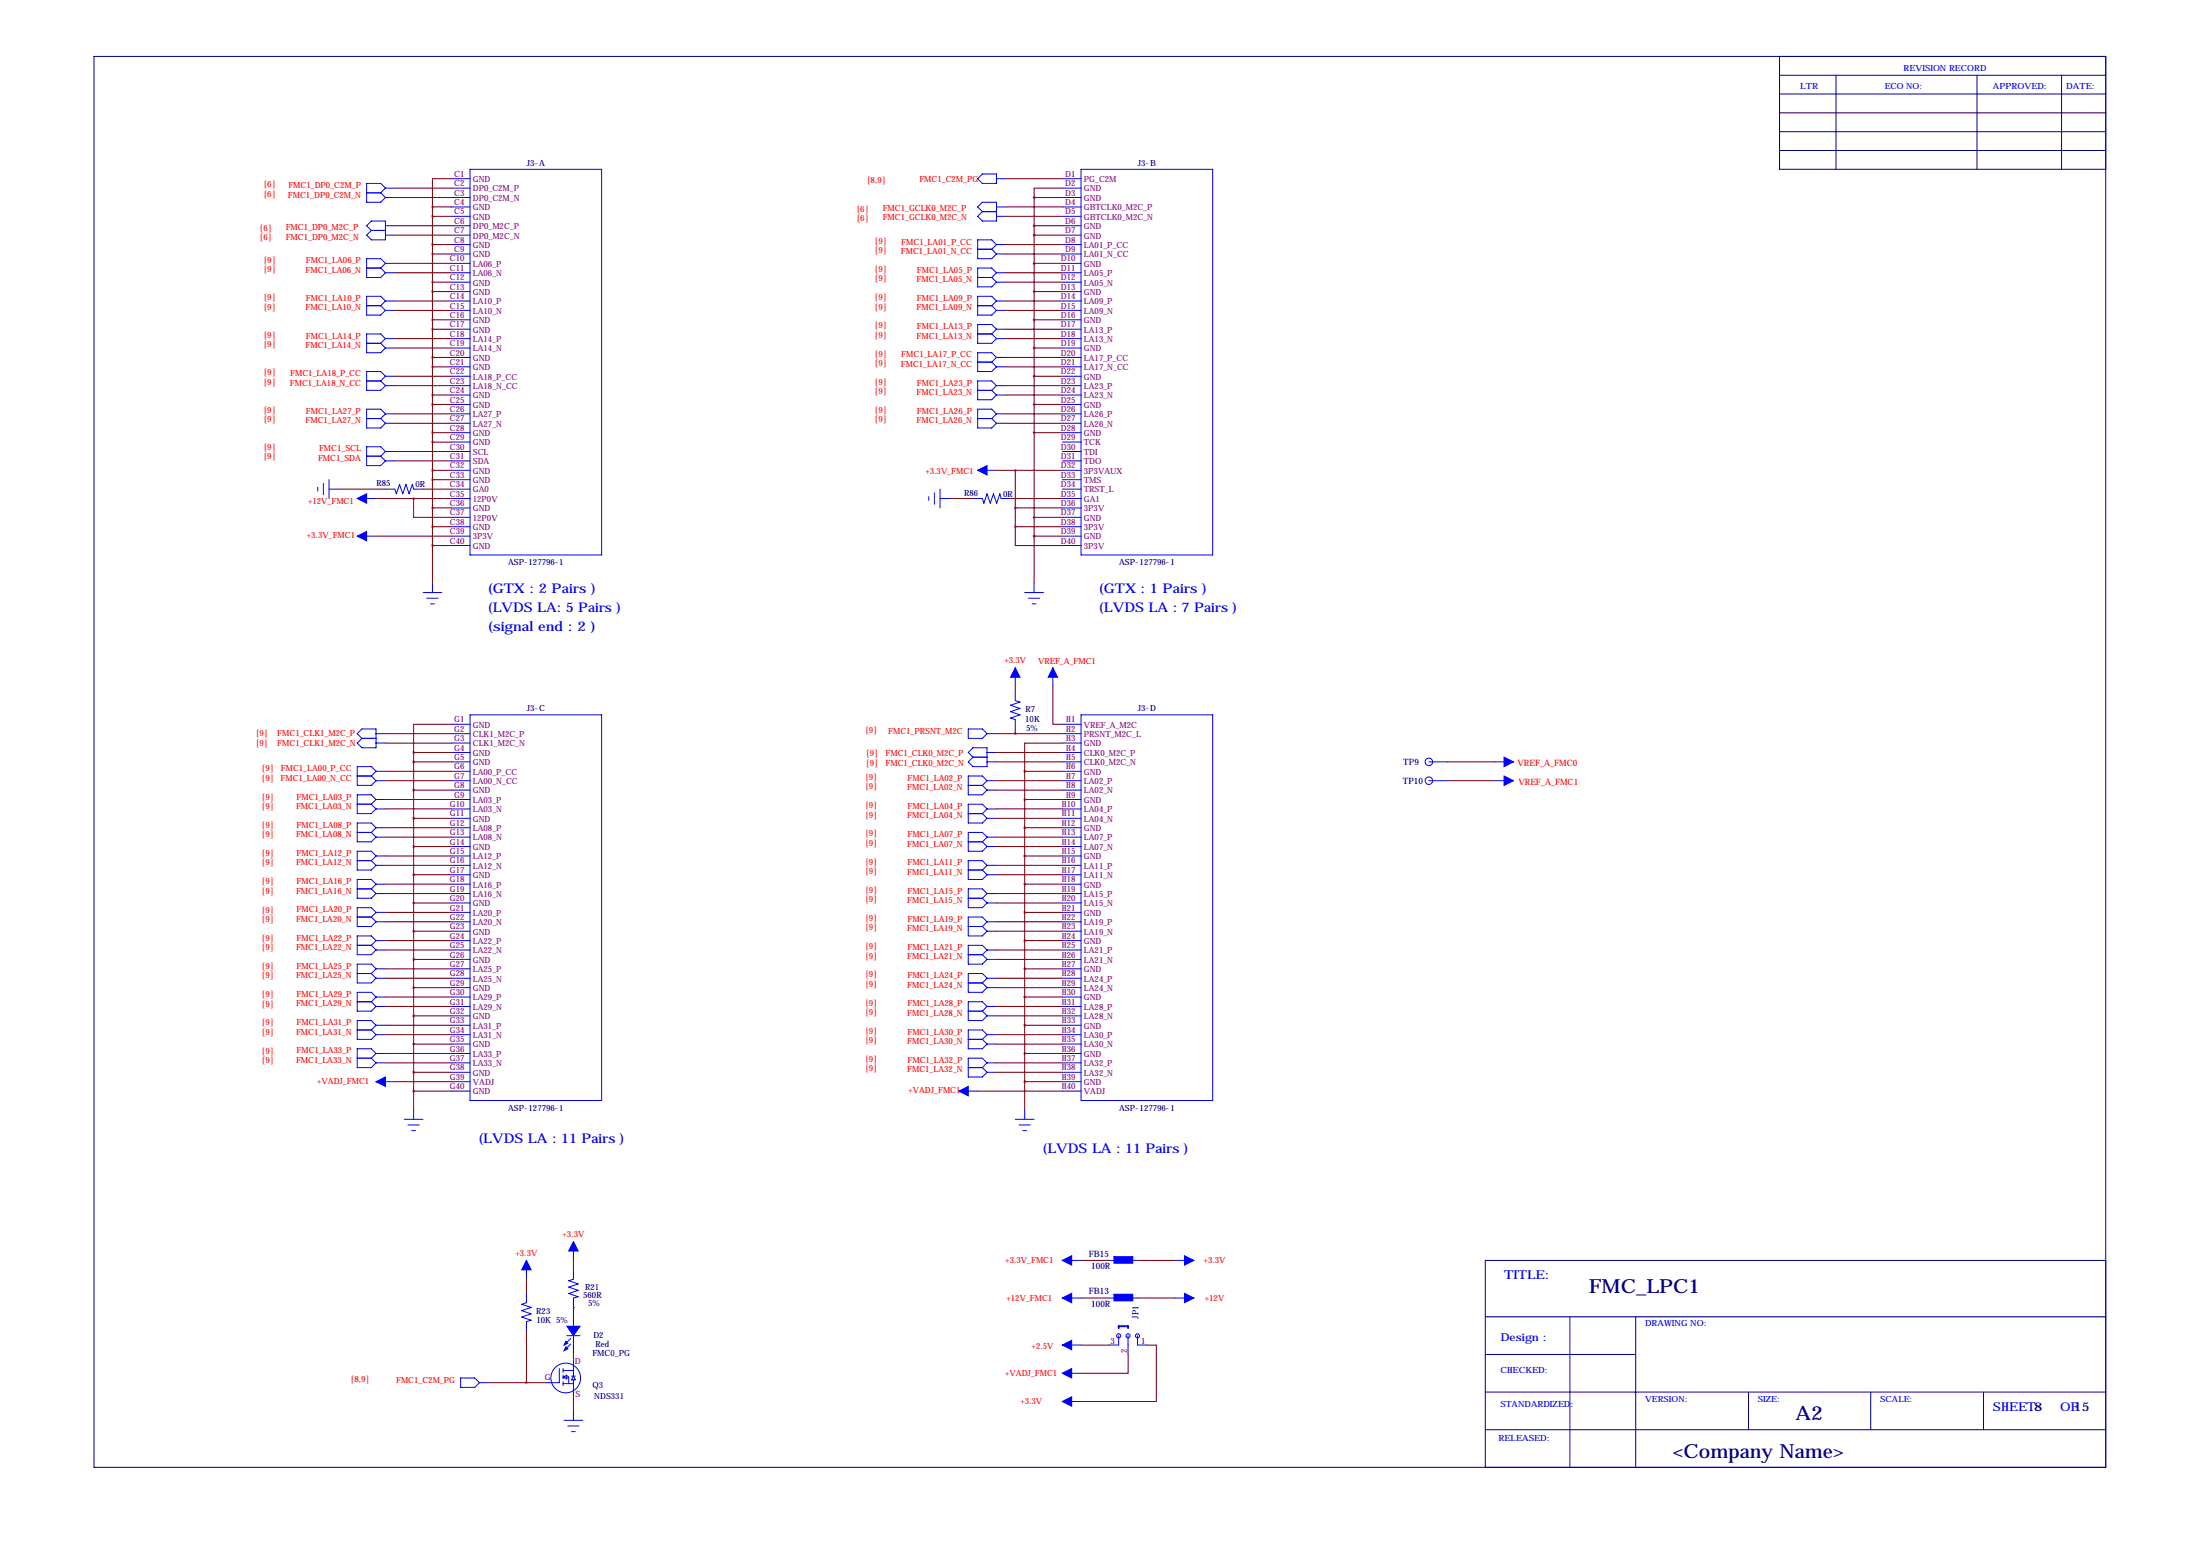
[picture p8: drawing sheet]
<svg xmlns="http://www.w3.org/2000/svg" width="594mm" height="419mm" viewBox="0 0 594 419" stroke-linecap="round" stroke-linejoin="round" font-family="sans-serif">
<g fill="none" stroke="#000080" stroke-width=".27">
<path d="M25.4 15.2h543.6v381h-543.6zM480.8 15.2v30.5h88.2M480.8 20.3h88.2M480.8 25.4h88.2M480.8 30.5h88.2M480.8 35.6h88.2M496.1 20.3v25.4M534.2 20.3v25.4M557 20.3v25.4M480.8 40.6h88.2M401.3 355.6h167.7M424.2 355.6v40.6"/>
<path d="M442 355.6v40.4M569 340.4h-167.7v55.8M401.3 375.9h167.7M401.3 365.8h40.4M472.4 375.9v10.2M505.5 375.9v10.2M535.9 375.9v10.2M401.3 386.1h167.7"/>
</g>
<g fill="none" stroke="#00f" stroke-width=".27">
<path d="M99.1 52.1h3.8M102.9 52.1l1.2 1.2M104.1 50.8h2.6M104.1 53.3h2.6M104.1 50.8l-1.2-1.3h-3.8v5.1h3.8l1.2-1.3M104.1 50.8l-1.2 1.3M121.9 48.3h5.1M121.9 50.8h5.1M121.9 53.3h5.1M121.9 55.9h5.1M121.9 58.4h5.1M127 45.7h35.6v104.2h-35.6z"/>
<path d="M264.2 55.9l1.2-1.3h3.8v5.1h-3.8l-1.2-1.3 1.2-1.3zM265.4 47h3.8v2.5h-3.8l-1.2-1.2zM265.4 57.1h3.8M269.2 48.3h2.6M269.2 55.9h2.6M269.2 58.4h2.6M287 48.3h5.1M287 50.8h5.1M287 53.3h5.1M287 55.9h5.1M287 58.4h5.1M292.1 45.7h35.6v104.2h-35.6z"/>
<path d="M99.1 61l1.2-1.3h3.8v5.1h-3.8l-1.2-1.3 1.2-1.3zM99.1 72.4h3.8M100.3 62.2h3.8M102.9 72.4l1.2 1.3M104.1 61h2.6M104.1 63.5h2.6M104.1 71.1h2.6M104.1 73.7h2.6M104.1 71.1l-1.2-1.2h-3.8v5h3.8l1.2-1.2M104.1 71.1l-1.2 1.3M121.9 61h5.1M121.9 63.5h5.1"/>
<path d="M121.9 66h5.1M121.9 68.6h5.1M121.9 71.1h5.1M121.9 73.7h5.1M121.9 76.2h5.1M121.9 78.7h5.1M264.2 67.3h3.8M264.2 74.9h3.8M268 67.3l1.2 1.3M268 74.9l1.2 1.3M269.2 66h2.6M269.2 68.6h2.6"/>
<path d="M269.2 73.7h2.6M269.2 76.2h2.6M269.2 66l-1.2 1.3M269.2 66l-1.2-1.2h-3.8v5.1h3.8l1.2-1.3M269.2 73.7l-1.2-1.3h-3.8v5.1h3.8l1.2-1.3M269.2 73.7l-1.2 1.2M287 61h5.1M287 63.5h5.1M287 66h5.1M287 68.6h5.1M287 71.1h5.1M287 73.7h5.1"/>
<path d="M287 76.2h5.1M287 78.7h5.1M99.1 82.6h3.8M99.1 92.7h3.8M102.9 82.6l1.2 1.2M102.9 92.7l1.2 1.3M104.1 81.3h2.6M104.1 83.8h2.6M104.1 91.4h2.6M104.1 94h2.6M104.1 81.3l-1.2-1.3h-3.8v5.1h3.8l1.2-1.3M104.1 91.4l-1.2-1.2h-3.8v5h3.8l1.2-1.2"/>
<path d="M104.1 81.3l-1.2 1.3M104.1 91.4l-1.2 1.3M121.9 81.3h5.1M121.9 83.8h5.1M121.9 86.4h5.1M121.9 88.9h5.1M121.9 91.4h5.1M121.9 94h5.1M121.9 96.5h5.1M121.9 99.1h5.1M264.2 82.6h3.8M264.2 90.2h3.8"/>
<path d="M264.2 97.8h3.8M268 82.6l1.2 1.2M268 90.2l1.2 1.2M268 97.8l1.2 1.3M269.2 81.3h2.6M269.2 83.8h2.6M269.2 88.9h2.6M269.2 91.4h2.6M269.2 96.5h2.6M269.2 99.1h2.6M269.2 88.9l-1.2 1.3M269.2 81.3l-1.2-1.3h-3.8v5.1h3.8l1.2-1.3"/>
<path d="M269.2 88.9l-1.2-1.3h-3.8v5.1h3.8l1.2-1.3M269.2 96.5l-1.2-1.3h-3.8v5.1h3.8l1.2-1.2M269.2 81.3l-1.2 1.3M269.2 96.5l-1.2 1.3M287 81.3h5.1M287 83.8h5.1M287 86.4h5.1M287 88.9h5.1M287 91.4h5.1M287 94h5.1M287 96.5h5.1M287 99.1h5.1"/>
<path d="M99.1 113h3.8M99.1 102.9h3.8M102.9 102.9l1.2 1.2M102.9 113l1.2 1.3M104.1 101.6h2.6M104.1 104.1h2.6M104.1 111.8h2.6M104.1 114.3h2.6M104.1 101.6l-1.2-1.3h-3.8v5.1h3.8l1.2-1.3M104.1 111.8l-1.2-1.3h-3.8v5.1h3.8l1.2-1.3M104.1 101.6l-1.2 1.3M104.1 111.8l-1.2 1.2"/>
<path d="M121.9 101.6h5.1M121.9 104.1h5.1M121.9 106.7h5.1M121.9 109.2h5.1M121.9 111.8h5.1M121.9 114.3h5.1M121.9 116.8h5.1M121.9 119.4h5.1M264.2 105.4h3.8M264.2 113h3.8M268 105.4l1.2 1.3M268 113l1.2 1.3"/>
<path d="M269.2 104.1h2.6M269.2 106.7h2.6M269.2 111.8h2.6M269.2 114.3h2.6M269.2 104.1l-1.2-1.2h-3.8v5h3.8l1.2-1.2M269.2 111.8l-1.2-1.3h-3.8v5.1h3.8l1.2-1.3M269.2 111.8l-1.2 1.2M269.2 104.1l-1.2 1.3M287 101.6h5.1M287 104.1h5.1M287 106.7h5.1M287 109.2h5.1"/>
<path d="M287 111.8h5.1M287 114.3h5.1M287 116.8h5.1M287 119.4h5.1M85.9 131.6v1M87.4 130.6v3M88.9 132.1h2.5M88.9 129.5v5.1M96.5 134.6h5.1M99.1 123.2h3.8M102.9 123.2l1.2 1.3M104.1 121.9h2.6"/>
<path d="M104.1 124.5h2.6M104.1 132.1h2.6l.4 1.2 .8-2.5 .9 2.5 .9-2.5 .8 2.5 .9-2.5 .4 1.3h2.5M104.1 121.9l-1.2-1.3h-3.8v5.1h3.8l1.2-1.2M104.1 121.9l-1.2 1.3M121.9 121.9h5.1M121.9 124.5h5.1M121.9 127h5.1M121.9 129.5h5.1M121.9 132.1h5.1M121.9 134.6h5.1M121.9 137.2h5.1M121.9 139.7h5.1"/>
<path d="M251 134.1v1M252.5 133.1v3M254 134.6h2.5M254 132.1v5.1M262.9 134.6h2.5l.4 1.3 .9-2.6 .9 2.6 .8-2.6 .9 2.6 .9-2.6 .3 1.3h2.5M264.2 127h5M287 121.9h5.1M287 124.5h5.1M287 127h5.1M287 129.5h5.1M287 132.1h5.1M287 134.6h5.1"/>
<path d="M287 137.2h5.1M287 139.7h5.1M96.5 144.8h5.1M116.8 157.5v2.5M121.9 142.2h5.1M121.9 144.8h5.1M121.9 147.3h5.1M279.4 157.5v2.5M287 142.2h5.1M287 144.8h5.1M287 147.3h5.1M114.3 160h5.1"/>
<path d="M115.3 161.5h3.1M116.3 163.1h1M276.9 160h5M277.9 161.5h3M278.9 163.1h1M96.5 198.1l1.3-1.3h3.8v5.1h-3.8l-1.3-1.2 1.3-1.3zM97.8 199.4h3.8M101.6 198.1h2.5M121.9 195.6h5.1M121.9 198.1h5.1M127 193h35.6v104.2h-35.6zM261.6 196.8h3.8l1.3 1.3-1.3 1.3h-3.8z"/>
<path d="M266.7 198.1h2.5M274.3 186.7v2.5l1.3 .4-2.6 .8 2.6 .9-2.6 .9 2.6 .8-2.6 .9 1.3 .4v2.5M274.3 180.3v5.1M284.5 180.3v5.1M287 195.6h5.1M287 198.1h5.1M292.1 193h35.6v104.2h-35.6zM96.5 209.5h3.8M96.5 217.2h3.8M100.3 217.2l1.3 1.2M100.3 209.5l1.3 1.3M101.6 200.7h2.5"/>
<path d="M101.6 208.3h2.5M101.6 210.8h2.5M101.6 215.9h2.5M101.6 218.4h2.5M101.6 208.3l-1.3 1.2M101.6 208.3l-1.3-1.3h-3.8v5.1h3.8l1.3-1.3M101.6 215.9l-1.3-1.3h-3.8v5.1h3.8l1.3-1.3M101.6 215.9l-1.3 1.3M121.9 200.7h5.1M121.9 203.2h5.1M121.9 205.7h5.1M121.9 208.3h5.1"/>
<path d="M121.9 210.8h5.1M121.9 213.4h5.1M121.9 215.9h5.1M121.9 218.4h5.1M261.6 203.2l1.3-1.3h3.8v5.1h-3.8l-1.3-1.3 1.3-1.2zM261.6 219.7h3.8M261.6 212.1h3.8M262.9 204.5h3.8M265.4 212.1l1.3 1.3M265.4 219.7l1.3 1.3M266.7 203.2h2.5M266.7 205.7h2.5"/>
<path d="M266.7 210.8h2.5M266.7 213.4h2.5M266.7 218.4h2.5M266.7 210.8l-1.3-1.3h-3.8v5.1h3.8l1.3-1.2M266.7 218.4l-1.3-1.2h-3.8v5h3.8l1.3-1.2M266.7 210.8l-1.3 1.3M266.7 218.4l-1.3 1.3M287 200.7h5.1M287 203.2h5.1M287 205.7h5.1M287 208.3h5.1M287 210.8h5.1"/>
<path d="M287 213.4h5.1M287 215.9h5.1M287 218.4h5.1M386.1 205.7h5.1M386.1 210.8h5.1M403.9 205.7h5M403.9 210.8h5M96.5 224.8h3.8M96.5 232.4h3.8M100.3 224.8l1.3 1.3M100.3 232.4l1.3 1.3M101.6 223.5h2.5"/>
<path d="M101.6 226.1h2.5M101.6 231.1h2.5M101.6 233.7h2.5M101.6 238.8h2.5M101.6 223.5l-1.3-1.3h-3.8v5.1h3.8l1.3-1.2M101.6 231.1l-1.3-1.2h-3.8v5h3.8l1.3-1.2M101.6 238.8l-1.3-1.3h-3.8v5.1h3.8l1.3-1.3M101.6 223.5l-1.3 1.3M101.6 231.1l-1.3 1.3M101.6 238.8l-1.3 1.2M121.9 221h5.1M121.9 223.5h5.1"/>
<path d="M121.9 226.1h5.1M121.9 228.6h5.1M121.9 231.1h5.1M121.9 233.7h5.1M121.9 236.2h5.1M121.9 238.8h5.1M261.6 227.3h3.8M261.6 234.9h3.8M265.4 227.3l1.3 1.3M265.4 234.9l1.3 1.3M266.7 221h2.5M266.7 226.1h2.5"/>
<path d="M266.7 228.6h2.5M266.7 233.7h2.5M266.7 236.2h2.5M266.7 226.1l-1.3-1.3h-3.8v5.1h3.8l1.3-1.3M266.7 233.7l-1.3-1.3h-3.8v5.1h3.8l1.3-1.3M266.7 226.1l-1.3 1.2M266.7 233.7l-1.3 1.2M287 221h5.1M287 223.5h5.1M287 226.1h5.1M287 228.6h5.1M287 231.1h5.1"/>
<path d="M287 233.7h5.1M287 236.2h5.1M287 238.8h5.1M96.5 240h3.8M96.5 247.6h3.8M96.5 255.3h3.8M100.3 240l1.3 1.3M100.3 247.6l1.3 1.3M100.3 255.3l1.3 1.2M101.6 241.3h2.5M101.6 246.4h2.5M101.6 248.9h2.5"/>
<path d="M101.6 254h2.5M101.6 256.5h2.5M101.6 246.4l-1.3-1.3h-3.8v5.1h3.8l1.3-1.3M101.6 254l-1.3-1.3h-3.8v5.1h3.8l1.3-1.3M101.6 246.4l-1.3 1.2M101.6 254l-1.3 1.3M121.9 241.3h5.1M121.9 243.8h5.1M121.9 246.4h5.1M121.9 248.9h5.1M121.9 251.5h5.1M121.9 254h5.1"/>
<path d="M121.9 256.5h5.1M121.9 259.1h5.1M261.6 242.6h3.8M261.6 250.2h3.8M261.6 257.8h3.8M265.4 242.6l1.3 1.2M265.4 250.2l1.3 1.3M265.4 257.8l1.3 1.3M266.7 241.3h2.5M266.7 243.8h2.5M266.7 248.9h2.5M266.7 251.5h2.5"/>
<path d="M266.7 256.5h2.5M266.7 259.1h2.5M266.7 241.3l-1.3-1.3h-3.8v5.1h3.8l1.3-1.3M266.7 248.9l-1.3-1.3h-3.8v5.1h3.8l1.3-1.2M266.7 256.5l-1.3-1.2h-3.8v5.1h3.8l1.3-1.3M266.7 241.3l-1.3 1.3M266.7 248.9l-1.3 1.3M266.7 256.5l-1.3 1.3M287 241.3h5.1M287 243.8h5.1M287 246.4h5.1M287 248.9h5.1"/>
<path d="M287 251.5h5.1M287 254h5.1M287 256.5h5.1M287 259.1h5.1M96.5 262.9h3.8M96.5 270.5h3.8M96.5 278.1h3.8M100.3 262.9l1.3 1.3M100.3 270.5l1.3 1.3M100.3 278.1l1.3 1.3M101.6 261.6h2.5M101.6 264.2h2.5"/>
<path d="M101.6 269.2h2.5M101.6 271.8h2.5M101.6 276.9h2.5M101.6 279.4h2.5M101.6 261.6l-1.3-1.2h-3.8v5h3.8l1.3-1.2M101.6 269.2l-1.3-1.2h-3.8v5h3.8l1.3-1.2M101.6 276.9l-1.3-1.3h-3.8v5.1h3.8l1.3-1.3M101.6 261.6l-1.3 1.3M101.6 269.2l-1.3 1.3M101.6 276.9l-1.3 1.2M121.9 261.6h5.1M121.9 264.2h5.1"/>
<path d="M121.9 266.7h5.1M121.9 269.2h5.1M121.9 271.8h5.1M121.9 274.3h5.1M121.9 276.9h5.1M121.9 279.4h5.1M261.6 265.4h3.8M261.6 273h3.8M265.4 265.4l1.3 1.3M265.4 273l1.3 1.3M266.7 264.2h2.5M266.7 266.7h2.5"/>
<path d="M266.7 271.8h2.5M266.7 274.3h2.5M266.7 279.4h2.5M266.7 264.2l-1.3-1.3h-3.8v5.1h3.8l1.3-1.3M266.7 271.8l-1.3-1.3h-3.8v5.1h3.8l1.3-1.3M266.7 279.4l-1.3-1.3h-3.8v5.1h3.8l1.3-1.3M266.7 264.2l-1.3 1.2M266.7 271.8l-1.3 1.2M266.7 279.4l-1.3 1.3M287 261.6h5.1M287 264.2h5.1M287 266.7h5.1"/>
<path d="M287 269.2h5.1M287 271.8h5.1M287 274.3h5.1M287 276.9h5.1M287 279.4h5.1M96.5 285.8h3.8M100.3 285.8l1.3 1.2M101.6 284.5h2.5M101.6 287h2.5M101.6 292.1h5.1M101.6 284.5l-1.3-1.3h-3.8v5.1h3.8l1.3-1.3M101.6 284.5l-1.3 1.3"/>
<path d="M111.8 299.7v2.6M121.9 281.9h5.1M121.9 284.5h5.1M121.9 287h5.1M121.9 289.6h5.1M121.9 292.1h5.1M121.9 294.6h5.1M259.1 294.6h5.1M261.6 280.7h3.8M261.6 288.3h3.8M265.4 280.7l1.3 1.2M265.4 288.3l1.3 1.3"/>
<path d="M266.7 281.9h2.5M266.7 287h2.5M266.7 289.6h2.5M266.7 287l-1.3-1.2h-3.8v5h3.8l1.3-1.2M266.7 287l-1.3 1.3M276.9 299.7v2.6M287 281.9h5.1M287 284.5h5.1M287 287h5.1M287 289.6h5.1M287 292.1h5.1M287 294.6h5.1"/>
<path d="M109.2 302.3h5.1M110.2 303.8h3.1M111.3 305.3h1M274.3 302.3h5.1M275.3 303.8h3.1M276.4 305.3h1M154.9 335.3v5.1M142.2 349.2v2.6l-1.2 .4 2.5 .9-2.5 .8 2.5 .9-2.5 .9 2.5 .8-1.3 .4v2.5M142.2 340.4v5M154.9 342.9v2.5l-1.2 .4 2.5 .9-2.5 .9 2.5 .8-2.5 .9 2.5 .9-1.3 .3v15.3M287 350.5h5.1M287 340.4h5.1"/>
<path d="M299.7 350.5h1.3M299.7 340.4h1.3M306.1 350.5h1.2M306.1 340.4h1.2M317.5 350.5h5.1M317.5 340.4h5.1M124.5 372.1h3.8l1.2 1.3-1.2 1.2h-3.8zM129.5 373.4h2.6M151.1 369.6v3.8h-3.8M152.1 369.6v1M152.1 371.3v1.1M152.1 373.1v1"/>
<path d="M152.1 371.9h1.6v1.7M152.1 373.6h2.8M152.1 371.9l1.1-.6v1.1zM152.1 370.1h2.8M153.2 360.7h3.5M154.2 361.4l-1.5 1.6M154.2 363l-1.5 1.5M154.4 371.6h1M154.9 367v4.6M154.9 372.6v4.6M154.9 371.6l.5 1h-1zM287 363.2h5.1"/>
<path d="M287 370.8h5.1M287 378.5h5.1M302.3 360.7v2.5h-2.6M304.8 360.7v5.1M307.3 360.7v2.5h2.6M152.4 383.5h5.1M153.4 385.1h3.1M154.4 386.6h1M154.9 381v2.5"/>
<circle cx="386.1" cy="210.8" r="1.02"/>
<circle cx="386.1" cy="205.7" r="1.02"/>
<circle cx="152.9" cy="372.1" r="4"/>
<circle cx="302.3" cy="360.7" r=".56"/>
<circle cx="304.8" cy="360.7" r=".56"/>
<circle cx="307.3" cy="360.7" r=".56"/>
</g>
<g fill="#00f" stroke="#00f" stroke-width=".27">
<path d="M153.2 358.1h3.5l-1.8 2.6z"/>
<path d="M152.9 363.7l.5 .5-1 .5z"/>
<path d="M152.9 362.2l.5 .5-1 .5z"/>
<path d="M301 349.5h5.1v1.8h-5.1z"/>
<path d="M301 339.3h5.1v1.8h-5.1z"/>
<path d="M96.5 134.6l2.6-1.3v2.6z"/>
<path d="M96.5 144.8l2.6-1.3v2.6z"/>
<path d="M264.2 127l2.5-1.3v2.6z"/>
<path d="M101.6 292.1l2.5-1.3v2.6z"/>
<path d="M259.1 294.6l2.5-1.2v2.5z"/>
<path d="M274.3 180.3l1.3 2.6h-2.6z"/>
<path d="M154.9 335.3l1.3 2.5h-2.5z"/>
<path d="M142.2 340.4l1.3 2.5h-2.5z"/>
<path d="M287 370.8l2.6-1.2v2.5z"/>
<path d="M287 363.2l2.6-1.3v2.6z"/>
<path d="M287 378.5l2.6-1.3v2.5z"/>
<path d="M287 340.4l2.6-1.3v2.5z"/>
<path d="M320 339.1l2.6 1.3-2.6 1.2z"/>
<path d="M287 350.5l2.6-1.3v2.6z"/>
<path d="M320 349.2l2.6 1.3-2.6 1.3z"/>
<path d="M284.5 180.3l1.3 2.6h-2.6z"/>
<path d="M406.4 204.5l2.5 1.2-2.5 1.3z"/>
<path d="M406.4 209.5l2.5 1.3-2.5 1.3z"/>
</g>
<path d="M302.3 358.6v-.5h2.5v.5" fill="none" stroke="#00f" stroke-width=".51"/>
<g fill="none" stroke="#800000" stroke-width=".27">
<path d="M106.7 53.3h15.2M106.7 50.8h15.2M116.8 55.9h5.1M116.8 58.4h5.1M116.8 55.9v101.6M121.9 48.3h-5.1v7.6M271.8 55.9h15.2M271.8 58.4h15.2M271.8 48.3h15.2M279.4 53.3h7.6M279.4 53.3v104.2M287 50.8h-7.6v2.5"/>
<path d="M106.7 61h15.2M106.7 63.5h15.2M106.7 71.1h15.2M106.7 73.7h15.2M116.8 66h5.1M116.8 68.6h5.1M116.8 76.2h5.1M116.8 78.7h5.1M271.8 66h15.2M271.8 68.6h15.2M271.8 76.2h15.2M271.8 73.7h15.2"/>
<path d="M279.4 78.7h7.6M279.4 61h7.6M279.4 63.5h7.6M279.4 71.1h7.6M106.7 94h15.2M106.7 81.3h15.2M106.7 83.8h15.2M106.7 91.4h15.2M116.8 86.4h5.1M116.8 88.9h5.1M116.8 96.5h5.1M116.8 99.1h5.1"/>
<path d="M271.8 88.9h15.2M271.8 96.5h15.2M271.8 99.1h15.2M271.8 81.3h15.2M271.8 83.8h15.2M271.8 91.4h15.2M279.4 86.4h7.6M279.4 94h7.6M106.7 101.6h15.2M106.7 104.1h15.2M106.7 111.8h15.2M106.7 114.3h15.2"/>
<path d="M116.8 106.7h5.1M116.8 109.2h5.1M116.8 116.8h5.1M116.8 119.4h5.1M271.8 106.7h15.2M271.8 104.1h15.2M271.8 111.8h15.2M271.8 114.3h15.2M279.4 109.2h7.6M279.4 116.8h7.6M279.4 101.6h7.6M91.4 132.1h12.7"/>
<path d="M101.6 134.6h20.3M106.7 121.9h15.2M106.7 124.5h15.2M111.8 134.6v5.1h10.1M114.3 132.1h7.6M116.8 127h5.1M116.8 129.5h5.1M116.8 137.2h5.1M256.5 134.6h6.4M269.2 127h17.8M273 134.6h14M274.3 137.2h12.7"/>
<path d="M274.3 127v15.2M279.4 139.7h7.6M101.6 144.8h20.3M116.8 147.3h5.1M116.8 142.2h5.1M274.3 142.2v5.1h12.7M274.3 142.2h12.7M279.4 144.8h7.6M104.1 198.1h17.8M121.9 195.6h-10.1v7.6M269.2 198.1h17.8M274.3 185.4v1.3"/>
<path d="M274.3 196.8v1.3M284.5 185.4v10.2h2.5M104.1 208.3h17.8M104.1 215.9h17.8M104.1 210.8h17.8M104.1 218.4h17.8M104.1 200.7h17.8M111.8 203.2h10.1M111.8 205.7h10.1M111.8 203.2v96.5M111.8 213.4h10.1M269.2 203.2h17.8"/>
<path d="M269.2 205.7h17.8M269.2 213.4h17.8M269.2 210.8h17.8M269.2 218.4h17.8M276.9 208.3v91.4M276.9 208.3h10.1M276.9 215.9h10.1M287 200.7h-10.1v7.6M391.2 205.7h12.7M391.2 210.8h12.7M104.1 223.5h17.8M104.1 231.1h17.8"/>
<path d="M104.1 238.8h17.8M104.1 226.1h17.8M104.1 233.7h17.8M111.8 221h10.1M111.8 228.6h10.1M111.8 236.2h10.1M269.2 221h17.8M269.2 228.6h17.8M269.2 236.2h17.8M269.2 226.1h17.8M269.2 233.7h17.8M276.9 223.5h10.1"/>
<path d="M276.9 231.1h10.1M276.9 238.8h10.1M104.1 246.4h17.8M104.1 254h17.8M104.1 241.3h17.8M104.1 248.9h17.8M104.1 256.5h17.8M111.8 243.8h10.1M111.8 251.5h10.1M111.8 259.1h10.1M269.2 243.8h17.8M269.2 251.5h17.8"/>
<path d="M269.2 259.1h17.8M269.2 241.3h17.8M269.2 248.9h17.8M269.2 256.5h17.8M276.9 246.4h10.1M276.9 254h10.1M104.1 261.6h17.8M104.1 269.2h17.8M104.1 276.9h17.8M104.1 264.2h17.8M104.1 271.8h17.8M104.1 279.4h17.8"/>
<path d="M111.8 266.7h10.1M111.8 274.3h10.1M269.2 266.7h17.8M269.2 274.3h17.8M269.2 264.2h17.8M269.2 271.8h17.8M269.2 279.4h17.8M276.9 261.6h10.1M276.9 269.2h10.1M276.9 276.9h10.1M104.1 284.5h17.8M104.1 287h17.8"/>
<path d="M106.7 292.1h15.2M111.8 294.6h10.1M111.8 281.9h10.1M111.8 289.6h10.1M264.2 294.6h22.8M269.2 281.9h17.8M269.2 289.6h17.8M269.2 287h17.8M276.9 292.1h10.1M276.9 284.5h10.1M142.2 345.4v3.8M142.2 359.4v14"/>
<path d="M154.9 353.1h.1M154.9 340.4v2.5M292.1 340.4h7.6M292.1 350.5h7.6M307.3 340.4h10.2M307.3 350.5h10.2M132.1 373.4h15.2M154.9 365.8v1.2M154.9 377.2v3.8M292.1 363.2h7.6M304.8 365.8v5h-12.7M309.9 363.2h2.5v15.3h-20.3"/>
</g>
<path d="M116.8 55.9a.05 .05 0 0 0 .1 0 .05 .05 0 0 0-.1 0zM116.8 58.4a.05 .05 0 0 0 .1 0 .05 .05 0 0 0-.1 0zM116.8 66a.05 .05 0 0 0 .1 0 .05 .05 0 0 0-.1 0zM116.8 68.6a.05 .05 0 0 0 .1 0 .05 .05 0 0 0-.1 0zM116.8 76.2a.05 .05 0 0 0 .1 0 .05 .05 0 0 0-.1 0zM116.8 78.7a.05 .05 0 0 0 .1 0 .05 .05 0 0 0-.1 0zM116.8 86.4a.05 .05 0 0 0 .1 0 .05 .05 0 0 0-.1 0zM116.8 88.9a.05 .05 0 0 0 .1 0 .05 .05 0 0 0-.1 0zM116.8 96.5a.05 .05 0 0 0 .1 0 .05 .05 0 0 0-.1 0zM116.8 99.1a.05 .05 0 0 0 .1 0 .05 .05 0 0 0-.1 0zM116.8 106.7a.05 .05 0 0 0 .1 0 .05 .05 0 0 0-.1 0zM116.8 109.2a.05 .05 0 0 0 .1 0 .05 .05 0 0 0-.1 0zM116.8 116.8a.05 .05 0 0 0 .1 0 .05 .05 0 0 0-.1 0zM116.8 119.4a.05 .05 0 0 0 .1 0 .05 .05 0 0 0-.1 0zM116.8 127a.05 .05 0 0 0 .1 0 .05 .05 0 0 0-.1 0zM116.8 129.5a.05 .05 0 0 0 .1 0 .05 .05 0 0 0-.1 0zM116.8 137.2a.05 .05 0 0 0 .1 0 .05 .05 0 0 0-.1 0zM116.8 142.2a.05 .05 0 0 0 .1 0 .05 .05 0 0 0-.1 0zM116.8 147.3a.05 .05 0 0 0 .1 0 .05 .05 0 0 0-.1 0zM111.7 203.2a.05 .05 0 0 0 .1 0 .05 .05 0 0 0-.1 0zM111.7 205.7a.05 .05 0 0 0 .1 0 .05 .05 0 0 0-.1 0zM111.7 213.4a.05 .05 0 0 0 .1 0 .05 .05 0 0 0-.1 0zM111.7 221a.05 .05 0 0 0 .1 0 .05 .05 0 0 0-.1 0zM111.7 228.6a.05 .05 0 0 0 .1 0 .05 .05 0 0 0-.1 0zM111.7 236.2a.05 .05 0 0 0 .1 0 .05 .05 0 0 0-.1 0zM111.7 243.8a.05 .05 0 0 0 .1 0 .05 .05 0 0 0-.1 0zM111.7 251.5a.05 .05 0 0 0 .1 0 .05 .05 0 0 0-.1 0zM111.7 259.1a.05 .05 0 0 0 .1 0 .05 .05 0 0 0-.1 0zM111.7 266.7a.05 .05 0 0 0 .1 0 .05 .05 0 0 0-.1 0zM111.7 274.3a.05 .05 0 0 0 .1 0 .05 .05 0 0 0-.1 0zM111.7 281.9a.05 .05 0 0 0 .1 0 .05 .05 0 0 0-.1 0zM111.7 289.6a.05 .05 0 0 0 .1 0 .05 .05 0 0 0-.1 0zM276.8 208.3a.05 .05 0 0 0 .1 0 .05 .05 0 0 0-.1 0zM276.8 215.9a.05 .05 0 0 0 .1 0 .05 .05 0 0 0-.1 0zM276.8 223.5a.05 .05 0 0 0 .1 0 .05 .05 0 0 0-.1 0zM276.8 231.1a.05 .05 0 0 0 .1 0 .05 .05 0 0 0-.1 0zM276.8 238.8a.05 .05 0 0 0 .1 0 .05 .05 0 0 0-.1 0zM276.8 246.4a.05 .05 0 0 0 .1 0 .05 .05 0 0 0-.1 0zM276.8 254a.05 .05 0 0 0 .1 0 .05 .05 0 0 0-.1 0zM276.8 261.6a.05 .05 0 0 0 .1 0 .05 .05 0 0 0-.1 0zM276.8 269.2a.05 .05 0 0 0 .1 0 .05 .05 0 0 0-.1 0zM276.8 276.9a.05 .05 0 0 0 .1 0 .05 .05 0 0 0-.1 0zM276.8 292.1a.05 .05 0 0 0 .1 0 .05 .05 0 0 0-.1 0zM276.8 284.5a.05 .05 0 0 0 .1 0 .05 .05 0 0 0-.1 0zM111.7 294.6a.05 .05 0 0 0 .1 0 .05 .05 0 0 0-.1 0zM111.7 134.6a.05 .05 0 0 0 .1 0 .05 .05 0 0 0-.1 0zM142.2 373.4a.05 .05 0 0 0 .1 0 .05 .05 0 0 0-.1 0z" fill="#800000" stroke="#800000" stroke-width=".63"/>
<g font-size="5.3" fill="#000080">
<text x="429.3" y="349.2">FMC_LPC1</text>
<text x="485.1" y="383.5">A2</text>
<text x="452.1" y="393.7">&lt;Company Name&gt;</text>
</g>
<g font-size="3.6" fill="#00f">
<text x="131.9" y="160.2">(GTX : 2 Pairs )</text>
<text x="297" y="160.2">(GTX : 1 Pairs )</text>
<text x="131.9" y="165.3">(LVDS LA: 5 Pairs )</text>
<text x="297" y="165.3">(LVDS LA : 7 Pairs )</text>
<text x="131.9" y="170.3">(signal end : 2 )</text>
<text x="129.4" y="308.8">(LVDS LA : 11 Pairs )</text>
<text x="281.8" y="311.3">(LVDS LA : 11 Pairs )</text>
</g>
<g font-size="3.3" fill="#00f">
<text x="406.4" y="345.4">TITLE:</text>
<text x="538.5" y="381">SHEET:</text>
<text x="556.6" y="381">OF15</text>
</g>
<text font-size="3.3" fill="#000080" x="549.7" y="381">8</text>
<text font-size="3" fill="#00f" x="405.4" y="362.2">Design :</text>
<g font-size="2.4" fill="#000080">
<text x="379.2" y="206.5">TP9</text>
<text x="379.1" y="211.8">TP10</text>
<text x="294.2" y="339.3">FB15</text>
<text x="294.9" y="342.7">100R</text>
<text x="294.2" y="349.5">FB13</text>
<text x="294.9" y="352.9">100R</text>
</g>
<g font-size="2.4" fill="#f00">
<text x="410" y="206.8">VREF_A_FMC0</text>
<text x="410.3" y="212.1">VREF_A_FMC1</text>
</g>
<g font-size="2.3" fill="#00f">
<text x="514.4" y="19.1">REVISION RECORD</text>
<text x="486.4" y="24.1">LTR</text>
<text x="509.3" y="24.1">ECO NO:</text>
<text x="538.5" y="24.1">APPROVED:</text>
<text x="558.3" y="24.1">DATE:</text>
<text x="444.5" y="358.1">DRAWING NO:</text>
<text x="405.4" y="370.8">CHECKED:</text>
<text x="405.4" y="380">STANDARDIZED:</text>
<text x="444.5" y="378.5">VERSION:</text>
<text x="475" y="378.5">SIZE:</text>
<text x="508" y="378.5">SCALE:</text>
<text x="404.9" y="389.1">RELEASED:</text>
</g>
<g font-size="2.3" fill="#800080">
<text x="122.7" y="47.8">C1</text>
<text x="287.8" y="47.8">D1</text>
<text x="122.7" y="50.3">C2</text>
<text x="122.7" y="52.8">C3</text>
<text x="127.8" y="49.2">GND</text>
<text x="127.8" y="51.7">DP0_C2M_P</text>
<text x="287.8" y="50.3">D2</text>
<text x="287.8" y="52.8">D3</text>
<text x="292.9" y="49.2">PG_C2M</text>
<text x="292.9" y="51.7">GND</text>
<text x="122.7" y="55.4">C4</text>
<text x="122.7" y="57.9">C5</text>
<text x="127.8" y="54.2">DP0_C2M_N</text>
<text x="127.8" y="56.8">GND</text>
<text x="127.8" y="59.3">GND</text>
<text x="287.8" y="55.4">D4</text>
<text x="287.8" y="57.9">D5</text>
<text x="292.9" y="54.2">GND</text>
<text x="292.9" y="56.8">GBTCLK0_M2C_P</text>
<text x="292.9" y="59.3">GBTCLK0_M2C_N</text>
<text x="122.7" y="60.5">C6</text>
<text x="122.7" y="63">C7</text>
<text x="122.7" y="65.5">C8</text>
<text x="127.8" y="61.9">DP0_M2C_P</text>
<text x="127.8" y="64.4">DP0_M2C_N</text>
<text x="287.8" y="60.5">D6</text>
<text x="287.8" y="63">D7</text>
<text x="287.8" y="65.5">D8</text>
<text x="292.9" y="61.9">GND</text>
<text x="292.9" y="64.4">GND</text>
<text x="121.6" y="70.6">C10</text>
<text x="122.7" y="68.1">C9</text>
<text x="127.8" y="66.9">GND</text>
<text x="127.8" y="69.5">GND</text>
<text x="286.7" y="70.6">D10</text>
<text x="287.8" y="68.1">D9</text>
<text x="292.9" y="66.9">LA01_P_CC</text>
<text x="292.9" y="69.5">LA01_N_CC</text>
<text x="121.6" y="73.2">C11</text>
<text x="121.6" y="75.7">C12</text>
<text x="127.8" y="72">LA06_P</text>
<text x="127.8" y="74.6">LA06_N</text>
<text x="127.8" y="77.1">GND</text>
<text x="286.7" y="73.2">D11</text>
<text x="286.7" y="75.7">D12</text>
<text x="292.9" y="72">GND</text>
<text x="292.9" y="74.6">LA05_P</text>
<text x="292.9" y="77.1">LA05_N</text>
<text x="121.6" y="78.2">C13</text>
<text x="121.6" y="80.8">C14</text>
<text x="121.6" y="83.3">C15</text>
<text x="127.8" y="79.6">GND</text>
<text x="127.8" y="82.2">LA10_P</text>
<text x="286.7" y="78.2">D13</text>
<text x="286.7" y="80.8">D14</text>
<text x="286.7" y="83.3">D15</text>
<text x="292.9" y="79.6">GND</text>
<text x="292.9" y="82.2">LA09_P</text>
<text x="121.6" y="85.9">C16</text>
<text x="121.6" y="88.4">C17</text>
<text x="127.8" y="84.7">LA10_N</text>
<text x="127.8" y="87.3">GND</text>
<text x="127.8" y="89.8">GND</text>
<text x="286.7" y="85.9">D16</text>
<text x="286.7" y="88.4">D17</text>
<text x="292.9" y="84.7">LA09_N</text>
<text x="292.9" y="87.3">GND</text>
<text x="292.9" y="89.8">LA13_P</text>
<text x="121.6" y="90.9">C18</text>
<text x="121.6" y="93.5">C19</text>
<text x="127.8" y="92.3">LA14_P</text>
<text x="127.8" y="94.9">LA14_N</text>
<text x="286.7" y="90.9">D18</text>
<text x="286.7" y="93.5">D19</text>
<text x="292.9" y="92.3">LA13_N</text>
<text x="292.9" y="94.9">GND</text>
<text x="121.6" y="96">C20</text>
<text x="121.6" y="98.6">C21</text>
<text x="121.6" y="101.1">C22</text>
<text x="127.8" y="97.4">GND</text>
<text x="127.8" y="100">GND</text>
<text x="286.7" y="96">D20</text>
<text x="286.7" y="98.6">D21</text>
<text x="286.7" y="101.1">D22</text>
<text x="292.9" y="97.4">LA17_P_CC</text>
<text x="292.9" y="100">LA17_N_CC</text>
<text x="121.6" y="103.6">C23</text>
<text x="121.6" y="106.2">C24</text>
<text x="127.8" y="102.5">LA18_P_CC</text>
<text x="127.8" y="105">LA18_N_CC</text>
<text x="127.8" y="107.6">GND</text>
<text x="286.7" y="103.6">D23</text>
<text x="286.7" y="106.2">D24</text>
<text x="292.9" y="102.5">GND</text>
<text x="292.9" y="105">LA23_P</text>
<text x="292.9" y="107.6">LA23_N</text>
<text x="121.6" y="108.7">C25</text>
<text x="121.6" y="111.3">C26</text>
<text x="121.6" y="113.8">C27</text>
<text x="127.8" y="110.1">GND</text>
<text x="127.8" y="112.7">LA27_P</text>
<text x="286.7" y="108.7">D25</text>
<text x="286.7" y="111.3">D26</text>
<text x="286.7" y="113.8">D27</text>
<text x="292.9" y="110.1">GND</text>
<text x="292.9" y="112.7">LA26_P</text>
<text x="121.6" y="116.3">C28</text>
<text x="121.6" y="118.9">C29</text>
<text x="127.8" y="115.2">LA27_N</text>
<text x="127.8" y="117.7">GND</text>
<text x="286.7" y="116.3">D28</text>
<text x="286.7" y="118.9">D29</text>
<text x="292.9" y="115.2">LA26_N</text>
<text x="292.9" y="117.7">GND</text>
<text x="121.6" y="121.4">C30</text>
<text x="121.6" y="124">C31</text>
<text x="127.8" y="120.3">GND</text>
<text x="127.8" y="122.8">SCL</text>
<text x="127.8" y="125.4">SDA</text>
<text x="286.7" y="121.4">D30</text>
<text x="286.7" y="124">D31</text>
<text x="292.9" y="120.3">TCK</text>
<text x="292.9" y="122.8">TDI</text>
<text x="292.9" y="125.4">TDO</text>
<text x="121.6" y="126.5">C32</text>
<text x="121.6" y="129">C33</text>
<text x="121.6" y="131.6">C34</text>
<text x="127.8" y="127.9">GND</text>
<text x="127.8" y="130.4">GND</text>
<text x="286.7" y="126.5">D32</text>
<text x="286.7" y="129">D33</text>
<text x="286.7" y="131.6">D34</text>
<text x="292.9" y="127.9">3P3VAUX</text>
<text x="292.9" y="130.4">TMS</text>
<text x="121.6" y="134.1">C35</text>
<text x="121.6" y="136.7">C36</text>
<text x="127.8" y="133">GA0</text>
<text x="127.8" y="135.5">12P0V</text>
<text x="286.7" y="134.1">D35</text>
<text x="286.7" y="136.7">D36</text>
<text x="292.9" y="133">TRST_L</text>
<text x="292.9" y="135.5">GA1</text>
<text x="121.6" y="139.2">C37</text>
<text x="121.6" y="141.7">C38</text>
<text x="127.8" y="138.1">GND</text>
<text x="127.8" y="140.6">12P0V</text>
<text x="127.8" y="143.1">GND</text>
<text x="286.7" y="139.2">D37</text>
<text x="286.7" y="141.7">D38</text>
<text x="292.9" y="138.1">3P3V</text>
<text x="292.9" y="140.6">GND</text>
<text x="292.9" y="143.1">3P3V</text>
<text x="121.6" y="144.3">C39</text>
<text x="121.6" y="146.8">C40</text>
<text x="127.8" y="145.7">3P3V</text>
<text x="127.8" y="148.2">GND</text>
<text x="286.7" y="144.3">D39</text>
<text x="286.7" y="146.8">D40</text>
<text x="292.9" y="145.7">GND</text>
<text x="292.9" y="148.2">3P3V</text>
<text x="122.7" y="195.1">G1</text>
<text x="122.7" y="197.6">G2</text>
<text x="127.8" y="196.5">GND</text>
<text x="288.1" y="195.1">H1</text>
<text x="288.1" y="197.6">H2</text>
<text x="292.9" y="196.5">VREF_A_M2C</text>
<text x="122.7" y="200.2">G3</text>
<text x="122.7" y="202.7">G4</text>
<text x="127.8" y="199">CLK1_M2C_P</text>
<text x="127.8" y="201.6">CLK1_M2C_N</text>
<text x="288.1" y="200.2">H3</text>
<text x="288.1" y="202.7">H4</text>
<text x="292.9" y="199">PRSNT_M2C_L</text>
<text x="292.9" y="201.6">GND</text>
<text x="122.7" y="205.2">G5</text>
<text x="122.7" y="207.8">G6</text>
<text x="127.8" y="204.1">GND</text>
<text x="127.8" y="206.6">GND</text>
<text x="127.8" y="209.2">LA00_P_CC</text>
<text x="288.1" y="205.2">H5</text>
<text x="288.1" y="207.8">H6</text>
<text x="292.9" y="204.1">CLK0_M2C_P</text>
<text x="292.9" y="206.6">CLK0_M2C_N</text>
<text x="292.9" y="209.2">GND</text>
<text x="122.7" y="210.3">G7</text>
<text x="122.7" y="212.9">G8</text>
<text x="122.7" y="215.4">G9</text>
<text x="127.8" y="211.7">LA00_N_CC</text>
<text x="127.8" y="214.3">GND</text>
<text x="288.1" y="210.3">H7</text>
<text x="288.1" y="212.9">H8</text>
<text x="288.1" y="215.4">H9</text>
<text x="292.9" y="211.7">LA02_P</text>
<text x="292.9" y="214.3">LA02_N</text>
<text x="121.6" y="217.9">G10</text>
<text x="121.6" y="220.5">G11</text>
<text x="127.8" y="216.8">LA03_P</text>
<text x="127.8" y="219.3">LA03_N</text>
<text x="127.8" y="221.9">GND</text>
<text x="286.9" y="217.9">H10</text>
<text x="286.9" y="220.5">H11</text>
<text x="292.9" y="216.8">GND</text>
<text x="292.9" y="219.3">LA04_P</text>
<text x="292.9" y="221.9">LA04_N</text>
<text x="121.6" y="223">G12</text>
<text x="121.6" y="225.6">G13</text>
<text x="127.8" y="224.4">LA08_P</text>
<text x="127.8" y="227">LA08_N</text>
<text x="286.9" y="223">H12</text>
<text x="286.9" y="225.6">H13</text>
<text x="292.9" y="224.4">GND</text>
<text x="292.9" y="227">LA07_P</text>
<text x="121.6" y="228.1">G14</text>
<text x="121.6" y="230.6">G15</text>
<text x="121.6" y="233.2">G16</text>
<text x="127.8" y="229.5">GND</text>
<text x="127.8" y="232">LA12_P</text>
<text x="286.9" y="228.1">H14</text>
<text x="286.9" y="230.6">H15</text>
<text x="286.9" y="233.2">H16</text>
<text x="292.9" y="229.5">LA07_N</text>
<text x="292.9" y="232">GND</text>
<text x="121.6" y="235.7">G17</text>
<text x="121.6" y="238.3">G18</text>
<text x="127.8" y="234.6">LA12_N</text>
<text x="127.8" y="237.1">GND</text>
<text x="127.8" y="239.7">LA16_P</text>
<text x="286.9" y="235.7">H17</text>
<text x="286.9" y="238.3">H18</text>
<text x="292.9" y="234.6">LA11_P</text>
<text x="292.9" y="237.1">LA11_N</text>
<text x="292.9" y="239.7">GND</text>
<text x="121.6" y="240.8">G19</text>
<text x="121.6" y="243.3">G20</text>
<text x="121.6" y="245.9">G21</text>
<text x="127.8" y="242.2">LA16_N</text>
<text x="127.8" y="244.7">GND</text>
<text x="286.9" y="240.8">H19</text>
<text x="286.9" y="243.3">H20</text>
<text x="286.9" y="245.9">H21</text>
<text x="292.9" y="242.2">LA15_P</text>
<text x="292.9" y="244.7">LA15_N</text>
<text x="121.6" y="248.4">G22</text>
<text x="121.6" y="251">G23</text>
<text x="127.8" y="247.3">LA20_P</text>
<text x="127.8" y="249.8">LA20_N</text>
<text x="286.9" y="248.4">H22</text>
<text x="286.9" y="251">H23</text>
<text x="292.9" y="247.3">GND</text>
<text x="292.9" y="249.8">LA19_P</text>
<text x="121.6" y="253.5">G24</text>
<text x="121.6" y="256">G25</text>
<text x="127.8" y="252.4">GND</text>
<text x="127.8" y="254.9">LA22_P</text>
<text x="127.8" y="257.4">LA22_N</text>
<text x="286.9" y="253.5">H24</text>
<text x="286.9" y="256">H25</text>
<text x="292.9" y="252.4">LA19_N</text>
<text x="292.9" y="254.9">GND</text>
<text x="292.9" y="257.4">LA21_P</text>
<text x="121.6" y="258.6">G26</text>
<text x="121.6" y="261.1">G27</text>
<text x="121.6" y="263.7">G28</text>
<text x="127.8" y="260">GND</text>
<text x="127.8" y="262.5">LA25_P</text>
<text x="286.9" y="258.6">H26</text>
<text x="286.9" y="261.1">H27</text>
<text x="286.9" y="263.7">H28</text>
<text x="292.9" y="260">LA21_N</text>
<text x="292.9" y="262.5">GND</text>
<text x="121.6" y="266.2">G29</text>
<text x="121.6" y="268.7">G30</text>
<text x="127.8" y="265.1">LA25_N</text>
<text x="127.8" y="267.6">GND</text>
<text x="286.9" y="266.2">H29</text>
<text x="286.9" y="268.7">H30</text>
<text x="292.9" y="265.1">LA24_P</text>
<text x="292.9" y="267.6">LA24_N</text>
<text x="121.6" y="271.3">G31</text>
<text x="121.6" y="273.8">G32</text>
<text x="127.8" y="270.1">LA29_P</text>
<text x="127.8" y="272.7">LA29_N</text>
<text x="127.8" y="275.2">GND</text>
<text x="286.9" y="271.3">H31</text>
<text x="286.9" y="273.8">H32</text>
<text x="292.9" y="270.1">GND</text>
<text x="292.9" y="272.7">LA28_P</text>
<text x="292.9" y="275.2">LA28_N</text>
<text x="121.6" y="276.4">G33</text>
<text x="121.6" y="278.9">G34</text>
<text x="121.6" y="281.4">G35</text>
<text x="127.8" y="277.8">LA31_P</text>
<text x="127.8" y="280.3">LA31_N</text>
<text x="286.9" y="276.4">H33</text>
<text x="286.9" y="278.9">H34</text>
<text x="286.9" y="281.4">H35</text>
<text x="292.9" y="277.8">GND</text>
<text x="292.9" y="280.3">LA30_P</text>
<text x="121.6" y="284">G36</text>
<text x="121.6" y="286.5">G37</text>
<text x="127.8" y="282.8">GND</text>
<text x="127.8" y="285.4">LA33_P</text>
<text x="127.8" y="287.9">LA33_N</text>
<text x="286.9" y="284">H36</text>
<text x="286.9" y="286.5">H37</text>
<text x="292.9" y="282.8">LA30_N</text>
<text x="292.9" y="285.4">GND</text>
<text x="292.9" y="287.9">LA32_P</text>
<text x="121.6" y="289.1">G38</text>
<text x="121.6" y="291.6">G39</text>
<text x="127.8" y="290.5">GND</text>
<text x="127.8" y="293">VADJ</text>
<text x="286.9" y="289.1">H38</text>
<text x="286.9" y="291.6">H39</text>
<text x="292.9" y="290.5">LA32_N</text>
<text x="292.9" y="293">GND</text>
<text x="121.6" y="294.1">G40</text>
<text x="127.8" y="295.5">GND</text>
<text x="286.9" y="294.1">H40</text>
<text x="292.9" y="295.5">VADJ</text>
<text x="300.1" y="363">3</text>
<text x="304.5" y="365.4" transform="rotate(-90 304.5 365.4)">2</text>
<text x="308.4" y="363">1</text>
<text x="155.3" y="368.4">D</text>
<text x="147.2" y="372.6">G</text>
<text x="155.5" y="377.2">S</text>
</g>
<g font-size="2.3" fill="#000080">
<text x="142.3" y="44.7">J3-A</text>
<text x="307.4" y="44.7">J3-B</text>
<text x="101.7" y="131.3">R85</text>
<text x="112.3" y="131.6">0R</text>
<text x="260.5" y="133.9">R86</text>
<text x="271" y="134.1">0R</text>
<text x="137.3" y="152.7">ASP-127796-1</text>
<text x="302.4" y="152.7">ASP-127796-1</text>
<text x="142.3" y="192">J3-C</text>
<text x="277" y="195.1">10K</text>
<text x="277.1" y="192.3">R7</text>
<text x="277.3" y="197.4">5%</text>
<text x="307.4" y="192">J3-D</text>
<text x="137.3" y="300">ASP-127796-1</text>
<text x="302.4" y="300">ASP-127796-1</text>
<text x="157.6" y="350.6">560R</text>
<text x="158.1" y="348.2">R21</text>
<text x="158.9" y="352.6">5%</text>
<text x="144.9" y="354.8">R23</text>
<text x="144.9" y="357.2">10K 5%</text>
<text x="307.6" y="356.1" transform="rotate(-90 307.6 356.1)">JP1</text>
<text x="160.3" y="361.2">D2</text>
<text x="160.9" y="363.8">Red</text>
<text x="160.1" y="366">FMC0_PG</text>
<text x="160.1" y="374.9">Q3</text>
<text x="160.6" y="377.7">NDS331</text>
</g>
<g font-size="2.3" fill="#f00">
<text x="71.2" y="50.6">[6]</text>
<text x="71.2" y="53.1">[6]</text>
<text x="77.8" y="53.3">FMC1_DP0_C2M_N</text>
<text x="77.9" y="50.8">FMC1_DP0_C2M_P</text>
<text x="234.2" y="49.3">[8,9]</text>
<text x="248.4" y="49.3">FMC1_C2M_PG</text>
<text x="231.4" y="57.2">[6]</text>
<text x="231.4" y="59.7">[6]</text>
<text x="238.5" y="56.9">FMC1_GCLK0_M2C_P</text>
<text x="238.5" y="59.4">FMC1_GCLK0_M2C_N</text>
<text x="70.1" y="62.3">[6]</text>
<text x="70.1" y="64.8">[6]</text>
<text x="77.2" y="62">FMC1_DP0_M2C_P</text>
<text x="77.2" y="64.8">FMC1_DP0_M2C_N</text>
<text x="236.3" y="65.8">[9]</text>
<text x="71.2" y="70.9">[9]</text>
<text x="82.7" y="71.1">FMC1_LA06_P</text>
<text x="236.3" y="68.4">[9]</text>
<text x="243.4" y="68.6">FMC1_LA01_N_CC</text>
<text x="243.5" y="66">FMC1_LA01_P_CC</text>
<text x="71.2" y="73.4">[9]</text>
<text x="82.5" y="73.7">FMC1_LA06_N</text>
<text x="236.3" y="76">[9]</text>
<text x="236.3" y="73.4">[9]</text>
<text x="247.7" y="76.2">FMC1_LA05_N</text>
<text x="247.8" y="73.7">FMC1_LA05_P</text>
<text x="71.2" y="83.6">[9]</text>
<text x="71.2" y="81.1">[9]</text>
<text x="82.5" y="83.8">FMC1_LA10_N</text>
<text x="82.7" y="81.3">FMC1_LA10_P</text>
<text x="236.3" y="81.1">[9]</text>
<text x="236.3" y="83.6">[9]</text>
<text x="247.7" y="83.8">FMC1_LA09_N</text>
<text x="247.8" y="81.3">FMC1_LA09_P</text>
<text x="236.3" y="88.7">[9]</text>
<text x="247.8" y="88.9">FMC1_LA13_P</text>
<text x="71.2" y="91.2">[9]</text>
<text x="71.2" y="93.8">[9]</text>
<text x="82.5" y="94">FMC1_LA14_N</text>
<text x="82.7" y="91.4">FMC1_LA14_P</text>
<text x="236.3" y="91.2">[9]</text>
<text x="247.7" y="91.4">FMC1_LA13_N</text>
<text x="71.2" y="101.4">[9]</text>
<text x="78.4" y="101.6">FMC1_LA18_P_CC</text>
<text x="236.3" y="96.3">[9]</text>
<text x="236.3" y="98.8">[9]</text>
<text x="243.4" y="99.1">FMC1_LA17_N_CC</text>
<text x="243.5" y="96.5">FMC1_LA17_P_CC</text>
<text x="71.2" y="103.9">[9]</text>
<text x="78.3" y="104.1">FMC1_LA18_N_CC</text>
<text x="236.3" y="106.5">[9]</text>
<text x="236.3" y="103.9">[9]</text>
<text x="247.7" y="106.7">FMC1_LA23_N</text>
<text x="247.8" y="104.1">FMC1_LA23_P</text>
<text x="71.2" y="111.5">[9]</text>
<text x="82.7" y="111.8">FMC1_LA27_P</text>
<text x="236.3" y="111.5">[9]</text>
<text x="247.8" y="111.8">FMC1_LA26_P</text>
<text x="71.2" y="114.1">[9]</text>
<text x="82.5" y="114.3">FMC1_LA27_N</text>
<text x="236.3" y="114.1">[9]</text>
<text x="247.7" y="114.3">FMC1_LA26_N</text>
<text x="71.2" y="121.4">[9]</text>
<text x="71.2" y="124">[9]</text>
<text x="86" y="124.5">FMC1_SDA</text>
<text x="86.2" y="121.9">FMC1_SCL</text>
<text x="250" y="128">+3.3V_FMC1</text>
<text x="83.2" y="136.1">+12V_FMC1</text>
<text x="82.9" y="145.3">+3.3V_FMC1</text>
<text x="271.4" y="179.1">+3.3V</text>
<text x="280.5" y="179.3">VREF_A_FMC1</text>
<text x="233.7" y="197.9">[9]</text>
<text x="69.1" y="198.7">[9]</text>
<text x="69.1" y="201.5">[9]</text>
<text x="74.9" y="198.6">FMC1_CLK1_M2C_P</text>
<text x="74.9" y="201.4">FMC1_CLK1_M2C_N</text>
<text x="240" y="198.1">FMC1_PRSNT_M2C</text>
<text x="70.7" y="208.3">[9]</text>
<text x="75.9" y="208.3">FMC1_LA00_P_CC</text>
<text x="233.9" y="204.2">[9]</text>
<text x="233.9" y="206.8">[9]</text>
<text x="239.3" y="204.2">FMC1_CLK0_M2C_P</text>
<text x="239.3" y="206.8">FMC1_CLK0_M2C_N</text>
<text x="70.7" y="215.9">[9]</text>
<text x="70.7" y="210.9">[9]</text>
<text x="75.8" y="210.8">FMC1_LA00_N_CC</text>
<text x="80.1" y="215.9">FMC1_LA03_P</text>
<text x="233.7" y="210.6">[9]</text>
<text x="233.7" y="213.1">[9]</text>
<text x="245.1" y="213.4">FMC1_LA02_N</text>
<text x="245.2" y="210.8">FMC1_LA02_P</text>
<text x="70.7" y="218.5">[9]</text>
<text x="80" y="218.4">FMC1_LA03_N</text>
<text x="233.7" y="220.8">[9]</text>
<text x="233.7" y="218.2">[9]</text>
<text x="245.1" y="221">FMC1_LA04_N</text>
<text x="245.2" y="218.4">FMC1_LA04_P</text>
<text x="70.7" y="223.6">[9]</text>
<text x="70.7" y="226.1">[9]</text>
<text x="80" y="226.1">FMC1_LA08_N</text>
<text x="80.1" y="223.5">FMC1_LA08_P</text>
<text x="233.7" y="225.8">[9]</text>
<text x="245.2" y="226.1">FMC1_LA07_P</text>
<text x="70.7" y="231.2">[9]</text>
<text x="70.7" y="233.7">[9]</text>
<text x="80" y="233.7">FMC1_LA12_N</text>
<text x="80.1" y="231.1">FMC1_LA12_P</text>
<text x="233.7" y="228.4">[9]</text>
<text x="233.7" y="233.5">[9]</text>
<text x="245.1" y="228.6">FMC1_LA07_N</text>
<text x="245.2" y="233.7">FMC1_LA11_P</text>
<text x="70.7" y="238.8">[9]</text>
<text x="80.1" y="238.8">FMC1_LA16_P</text>
<text x="233.7" y="236">[9]</text>
<text x="245.1" y="236.2">FMC1_LA11_N</text>
<text x="70.7" y="241.3">[9]</text>
<text x="80" y="241.3">FMC1_LA16_N</text>
<text x="233.7" y="241.1">[9]</text>
<text x="233.7" y="243.6">[9]</text>
<text x="245.1" y="243.8">FMC1_LA15_N</text>
<text x="245.2" y="241.3">FMC1_LA15_P</text>
<text x="70.7" y="246.4">[9]</text>
<text x="70.7" y="249">[9]</text>
<text x="80" y="248.9">FMC1_LA20_N</text>
<text x="80.1" y="246.4">FMC1_LA20_P</text>
<text x="233.7" y="248.7">[9]</text>
<text x="233.7" y="251.2">[9]</text>
<text x="245.1" y="251.5">FMC1_LA19_N</text>
<text x="245.2" y="248.9">FMC1_LA19_P</text>
<text x="70.7" y="254">[9]</text>
<text x="70.7" y="256.6">[9]</text>
<text x="80" y="256.5">FMC1_LA22_N</text>
<text x="80.1" y="254">FMC1_LA22_P</text>
<text x="233.7" y="256.3">[9]</text>
<text x="245.2" y="256.5">FMC1_LA21_P</text>
<text x="70.7" y="261.7">[9]</text>
<text x="80.1" y="261.6">FMC1_LA25_P</text>
<text x="233.7" y="258.9">[9]</text>
<text x="233.7" y="263.9">[9]</text>
<text x="245.1" y="259.1">FMC1_LA21_N</text>
<text x="70.7" y="264.2">[9]</text>
<text x="70.7" y="269.3">[9]</text>
<text x="80" y="264.2">FMC1_LA25_N</text>
<text x="80.1" y="269.2">FMC1_LA29_P</text>
<text x="233.7" y="266.5">[9]</text>
<text x="245.1" y="266.7">FMC1_LA24_N</text>
<text x="245.2" y="264.2">FMC1_LA24_P</text>
<text x="70.7" y="271.8">[9]</text>
<text x="80" y="271.8">FMC1_LA29_N</text>
<text x="233.7" y="271.6">[9]</text>
<text x="233.7" y="274.1">[9]</text>
<text x="245.1" y="274.3">FMC1_LA28_N</text>
<text x="245.2" y="271.8">FMC1_LA28_P</text>
<text x="70.7" y="276.9">[9]</text>
<text x="70.7" y="279.4">[9]</text>
<text x="80" y="279.4">FMC1_LA31_N</text>
<text x="80.1" y="276.9">FMC1_LA31_P</text>
<text x="233.7" y="279.2">[9]</text>
<text x="233.7" y="281.7">[9]</text>
<text x="245.1" y="281.9">FMC1_LA30_N</text>
<text x="245.2" y="279.4">FMC1_LA30_P</text>
<text x="70.7" y="284.5">[9]</text>
<text x="70.7" y="287.1">[9]</text>
<text x="80" y="287">FMC1_LA33_N</text>
<text x="80.1" y="284.5">FMC1_LA33_P</text>
<text x="233.7" y="286.8">[9]</text>
<text x="245.2" y="287">FMC1_LA32_P</text>
<text x="85.7" y="292.6">+VADJ_FMC1</text>
<text x="233.7" y="289.3">[9]</text>
<text x="245.1" y="289.6">FMC1_LA32_N</text>
<text x="245.4" y="295.1">+VADJ_FMC1</text>
<text x="152" y="334">+3.3V</text>
<text x="139.3" y="339.1">+3.3V</text>
<text x="271.6" y="341.1">+3.3V_FMC1</text>
<text x="325.2" y="341.1">+3.3V</text>
<text x="272" y="351.3">+12V_FMC1</text>
<text x="325.6" y="351.3">+12V</text>
<text x="278.7" y="364.2">+2.5V</text>
<text x="271.6" y="371.6">+VADJ_FMC1</text>
<text x="94.7" y="373.2">[8,9]</text>
<text x="107" y="373.4">FMC1_C2M_PG</text>
<text x="275.7" y="379.2">+3.3V</text>
</g>
</svg>
